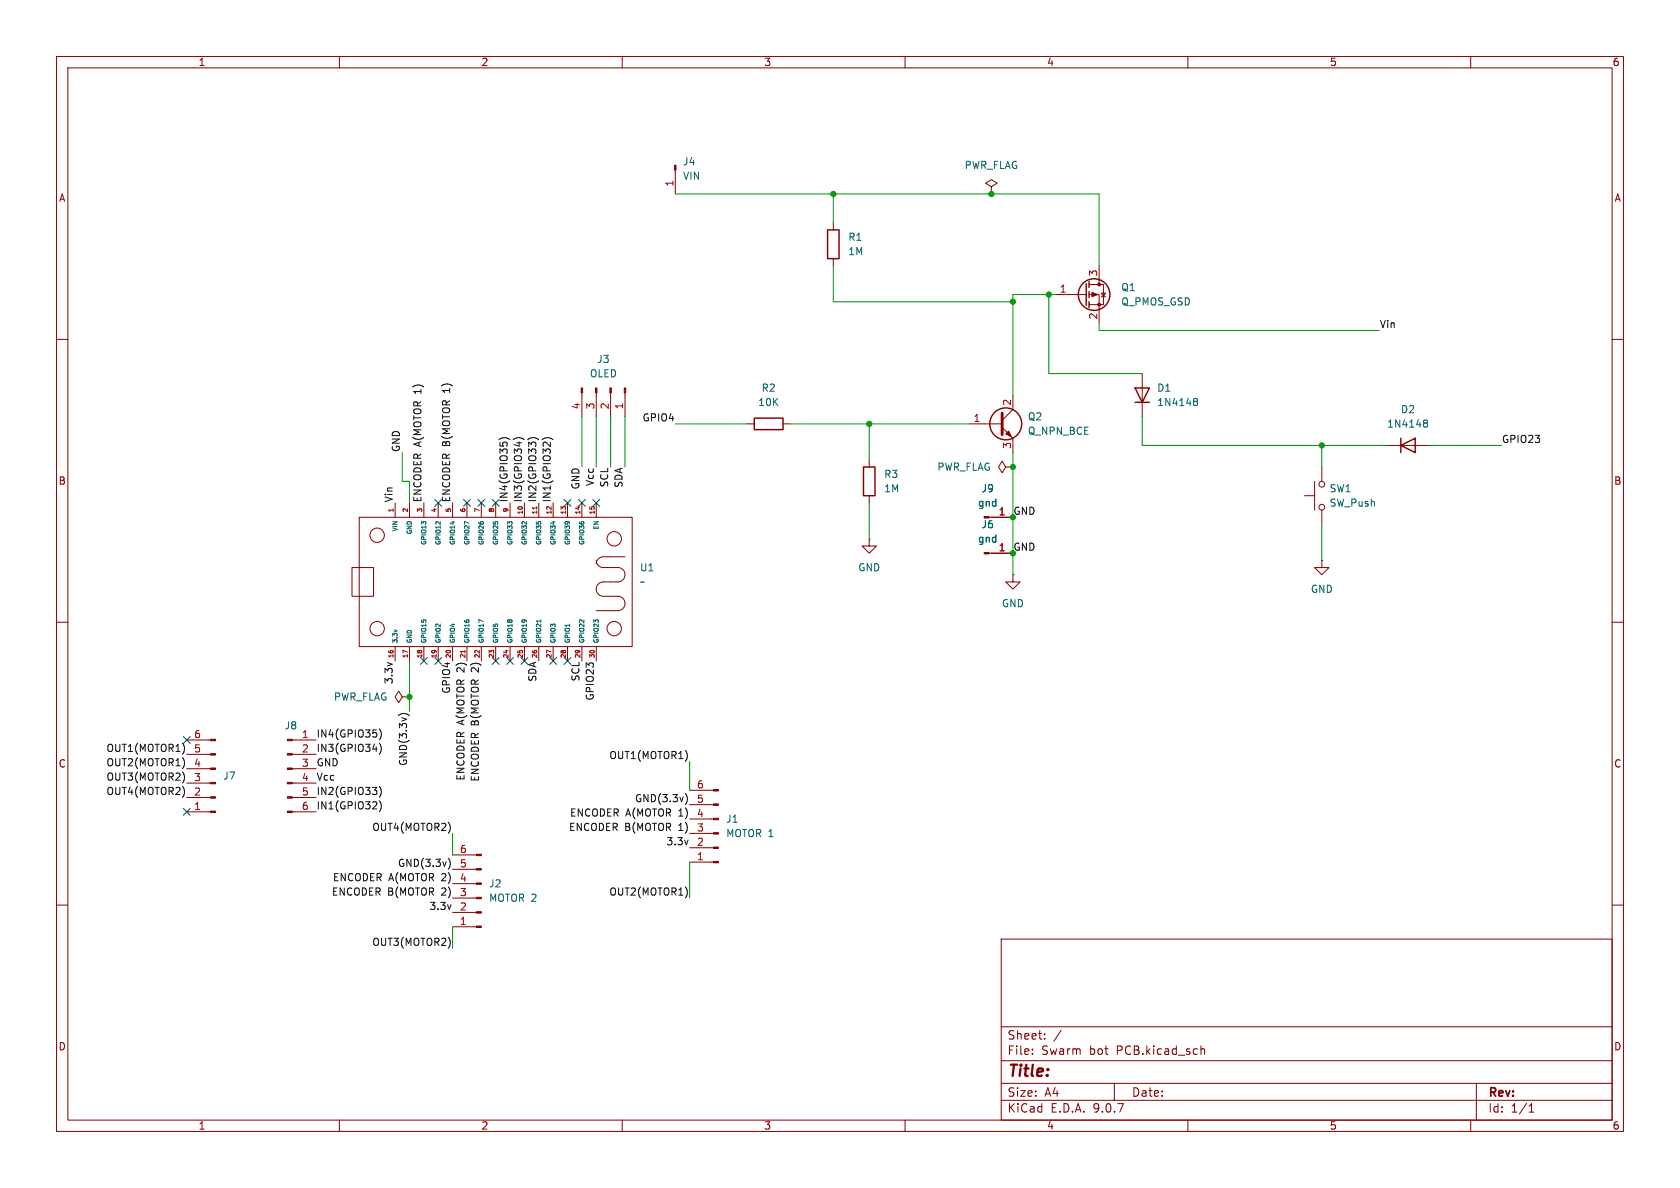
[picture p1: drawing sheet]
<svg xmlns="http://www.w3.org/2000/svg" width="297mm" height="210mm" viewBox="0 0 297 210" stroke-linecap="round" stroke-linejoin="round" font-family="sans-serif">
<g fill="none" stroke="#840000" stroke-width=".18">
<path d="M10 10h277v190h-277zM12 12h273v186h-273zM60 10v2M110 10v2M160 10v2M210 10v2M260 10v2M119.4 30.1v4.2M147.3 39.4v1.2M175.3 33l1-.6-1-.6-1.1 .6 1.1 .6v1.3M175.3 34.3h.1M147.3 45.7v1.3"/>
<path d="M186.7 52.1h5.3M192.5 50.3h2.6v3.5h-2.6M192.5 52.1h1.8v5.1M194.3 47v3.3M194.7 51.8h.8l-.4 .7zM194.7 52.5h.8M10 60h2M102.9 69.4v4.3M105.4 69.4v4.3M107.9 69.4v4.3M110.5 69.4v4.3M132.1 74.9h1.2"/>
<path d="M138.4 74.9h1.3M171.4 74.9h5.8M177.2 75.6l1.9 1.9v2.5M179.1 69.9v2.5l-1.9 1.9M201.9 66v7.7M245.1 78.7h7.6M285 60h2M63.5 91.4h48.3v22.9h-48.3zM69.8 88.9v2.5M72.4 88.9v2.5M74.9 88.9v2.5M77.5 88.9v2.5"/>
<path d="M80 88.9v2.5M82.5 88.9v2.5M85.1 88.9v2.5M87.6 88.9v2.5M90.2 88.9v2.5M92.7 88.9v2.5M95.2 88.9v2.5M97.8 88.9v2.5M100.3 88.9v2.5M102.9 88.9v2.5M105.4 99.1a1.26 1.26 0 0 0 1.3 1.2h2.5a1.27 1.27 0 0 1 1.3 1.3 1.27 1.27 0 0 1-1.3 1.3h-1.3M105.4 88.9v2.5"/>
<path d="M110.5 98.4h-3.8a1.27 1.27 0 0 0-1.3 1.3M153.7 95.3v1.2h1.2l-1.2 1.3-1.3-1.3h1.3M153.7 95.3h.1M153.7 81.3v1.3M153.7 87.6v1.3M174.9 91.4h4.2M174.9 97.8h4.2M177.8 82.6l-.6-1.1-.7 1.1 .7 1 .6-1h1.3M179.1 82.6h.1M230.6 87.6h1.8M232.4 85.1v5.1M233.7 99.1v1.2h1.2l-1.2 1.3-1.3-1.3h1.3"/>
<path d="M233.7 99.1h.1M233.7 82.6v2.5M233.7 90.2v2.5M10 110h2M62.2 100.3h3.8v5.1h-3.8zM69.8 114.3v2.5M72.4 114.3v2.5M74.9 114.3v2.5M77.5 114.3v2.5M80 114.3v2.5M82.5 114.3v2.5M85.1 114.3v2.5"/>
<path d="M87.6 114.3v2.5M90.2 114.3v2.5M92.7 114.3v2.5M95.2 114.3v2.5M97.8 114.3v2.5M100.3 114.3v2.5M102.9 114.3v2.5M105.4 114.3v2.5M107.9 102.9h-1.2a1.27 1.27 0 0 0-1.3 1.2 1.27 1.27 0 0 0 1.3 1.3h2.5a1.27 1.27 0 0 1 1.3 1.3 1.27 1.27 0 0 1-1.3 1.3h-3.8M179.1 101.6v1.3h1.2l-1.2 1.2-1.3-1.2h1.3M179.1 101.6h.1M285 110h2"/>
<path d="M33 138.4h4.2M33 135.9h4.2M33 133.4h4.2M33 130.8h4.2M51.7 138.4h4.2M51.7 135.9h4.2M51.7 133.4h4.2M51.7 130.8h4.2M71.1 123.2l-.6-1-.7 1 .7 1 .6-1h1.3M72.4 123.2h.1M121.9 139.7h4.2M33 143.5h4.2"/>
<path d="M33 141h4.2M51.7 143.5h4.2M51.7 141h4.2M80 158.8h4.2M80 156.2h4.2M80 153.7h4.2M80 151.1h4.2M121.9 152.4h4.2M121.9 149.9h4.2M121.9 147.3h4.2M121.9 144.8h4.2M121.9 142.2h4.2"/>
<path d="M10 160h2M80 163.8h4.2M80 161.3h4.2M177 166h108v32h-108zM285 160h2M60 198v2M110 198v2M160 198v2M177 194.5h108M177 191.5h108M177 187.5h108M177 181.5h108"/>
<path d="M182.5 186.3v.1M182.5 185.5v.1M184.7 183.6v.1M184.7 182.8v.1M187.6 182.1l-1.3 2M197 191.5v3M210 198v2M212.3 184.9v1.5M212.3 185.5l.2-.1 .4 .1 .1 .9M260 198v2M261 191.5v6.5M270.3 196.6h.9"/>
<path d="M270.3 195.5l.4-.4v1.5"/>
<circle cx="66.7" cy="94.6" r="1.27"/>
<circle cx="108.6" cy="95.2" r="1.27"/>
<circle cx="233.7" cy="89.7" r=".51"/>
<circle cx="233.7" cy="85.6" r=".51"/>
<circle cx="66.7" cy="111.1" r="1.27"/>
<circle cx="108.6" cy="111.1" r="1.27"/>
</g>
<g fill="none" stroke="#006464" stroke-width=".18">
<path d="M211.1 70.9l.1 .1M211.1 70.5l.4-.1 .2 .2v.1l-.2 .3M211.2 71h.3M211.2 71h-.1M211.5 71l.2 .2v.4l-.2 .1-.4-.1M251.8 74.7l.1 .1M251.8 74.3l.3-.1 .2 .2 .1 .1-.3 .3M251.9 74.8h.2M251.9 74.8h-.1M252.1 74.8l.3 .2-.1 .4-.2 .1-.3-.1M74.8 92.5l-.3-.3v.5M74.9 92.2h.3"/>
<path d="M77.1 92.2h.3M77.8 92.2v.5M80.1 92.2v.4M82.9 92.5l-.8-.3v.5M85 92.2h.4M87.6 92.2h.3M90 92.5l-.3-.3v.5M90.1 92.2h.4M92.4 92.2h.2M93.1 92.2v.5M95.2 92.2h.3M97.9 92.2v.4"/>
<path d="M100 92.2h.5M100.2 92.2h.1M102.8 92.2h.4M69.7 111.3l.5 .2M95.6 109.6v.4"/>
</g>
<path d="M94.9 89.6v.4M82.2 115v.4" fill="none" stroke="#a90000" stroke-width=".18"/>
<g fill="#840000" stroke="#840000" stroke-width=".18">
<path d="M174 91.3h.9v.3h-.9z"/>
<path d="M174 97.7h.9v.2h-.9z"/>
<path d="M37.2 143.4h.9v.2h-.9z"/>
<path d="M37.2 140.8h.9v.3h-.9z"/>
<path d="M37.2 138.3h.9v.3h-.9z"/>
<path d="M37.2 135.8h.9v.2h-.9z"/>
<path d="M37.2 133.2h.9v.3h-.9z"/>
<path d="M37.2 130.7h.9v.2h-.9z"/>
<path d="M177.8 76.7l.5-.5 .5 1z"/>
<path d="M119.3 29.2h.2v.9h-.2z"/>
<path d="M126.1 152.3h.9v.2h-.9z"/>
<path d="M126.1 149.7h.9v.3h-.9z"/>
<path d="M126.1 147.2h.9v.2h-.9z"/>
<path d="M126.1 144.7h.9v.2h-.9z"/>
<path d="M126.1 142.1h.9v.3h-.9z"/>
<path d="M126.1 139.6h.9v.2h-.9z"/>
<path d="M193 51.7l1.1 .4-1.1 .4z"/>
<path d="M50.8 130.7h.9v.2h-.9z"/>
<path d="M50.8 133.2h.9v.3h-.9z"/>
<path d="M50.8 135.8h.9v.2h-.9z"/>
<path d="M50.8 138.3h.9v.3h-.9z"/>
<path d="M50.8 140.8h.9v.3h-.9z"/>
<path d="M50.8 143.4h.9v.2h-.9z"/>
<path d="M84.2 163.7h.9v.3h-.9z"/>
<path d="M84.2 161.2h.9v.2h-.9z"/>
<path d="M84.2 158.6h.9v.3h-.9z"/>
<path d="M84.2 156.1h.9v.2h-.9z"/>
<path d="M84.2 153.5h.9v.3h-.9z"/>
<path d="M84.2 151h.9v.3h-.9z"/>
<path d="M110.4 68.6h.2v.8h-.2z"/>
<path d="M107.8 68.6h.3v.8h-.3z"/>
<path d="M105.3 68.6h.2v.8h-.2z"/>
<path d="M102.7 68.6h.3v.8h-.3z"/>
<circle cx="194.3" cy="50.3" r=".25"/>
<circle cx="194.3" cy="53.8" r=".25"/>
</g>
<g fill="none" stroke="#840000" stroke-width=".25">
<path d="M146.3 40.6h2v5.1h-2zM192 50.2v3.8M192.5 49.8v1M192.5 51.6v1M192.5 53.3v1.1M133.3 73.9h5.1v2h-5.1zM200.7 68.6h2.5l-1.3 2.5zM200.7 71.1h2.5M247.6 78.7l2.6-1.2v2.5zM247.6 77.5v2.5M152.7 82.6h2v5h-2z"/>
<circle cx="193.4" cy="52.1" r="2.79"/>
<circle cx="177.8" cy="74.9" r="2.82"/>
</g>
<path d="M177.2 73v3.8" fill="none" stroke="#840000" stroke-width=".51"/>
<path d="M88.2 77.7a1.46 1.46 0 0 1 1.9 0M90.7 77.7a1.46 1.46 0 0 1 2 0M93.3 77.7a1.46 1.46 0 0 1 1.9 0M95.8 77.7a1.46 1.46 0 0 1 2 0M67 128.8a1.46 1.46 0 0 1 0 2M67 131.4a1.46 1.46 0 0 1 0 1.9M67 139a1.46 1.46 0 0 1 0 1.9M70.4 126.5a1.46 1.46 0 0 1 2 0M67 141.5a1.46 1.46 0 0 1 0 2M79.2 151.7a1.46 1.46 0 0 1 0 1.9M121.2 140.3a1.46 1.46 0 0 1 0 1.9" fill="none" stroke="#0f0f0f" stroke-width=".18"/>
<g fill="none" stroke="#009600" stroke-width=".18">
<path d="M119.4 34.3h74.9v12.7M147.3 34.3v5.1M147.3 47v6.3h31.8M185.4 52.1v13.9h16.5M186.7 52.1h-7.6v17.8M194.3 57.2v1.2h49.5M102.9 73.7v8.9M105.4 73.7v8.9M107.9 73.7v8.9M110.5 73.7v8.9M119.4 74.9h12.7M139.7 74.9h31.7"/>
<path d="M153.7 74.9v6.4M201.9 73.7v5h43.2M233.7 78.7v3.9M252.7 78.7h12.7M71.1 80v5.1h1.3v3.8M153.7 88.9v6.4M179.1 80v21.6M233.7 92.7v6.4M72.4 116.8v8.9M121.9 134.6v5.1M80 147.3v3.8M121.9 152.4v6.4"/>
<path d="M80 163.8v3.8"/>
</g>
<g fill="none" stroke="#000084" stroke-width=".18">
<path d="M76.9 88.3l1.2 1.2M78.1 88.3l-1.2 1.2M81.9 88.3l1.3 1.2M83.2 88.3l-1.3 1.2M84.5 88.3l1.2 1.2M85.7 88.3l-1.2 1.2M87 88.3l1.2 1.2M88.2 88.3l-1.2 1.2M99.7 88.3l1.2 1.2M100.9 88.3l-1.2 1.2M102.3 88.3l1.2 1.2M103.5 88.3l-1.2 1.2"/>
<path d="M104.8 88.3l1.2 1.2M106 88.3l-1.2 1.2M74.3 116.2l1.2 1.2M75.5 116.2l-1.2 1.2M76.9 116.2l1.2 1.2M78.1 116.2l-1.2 1.2M87 116.2l1.2 1.2M88.2 116.2l-1.2 1.2M89.6 116.2l1.2 1.2M90.8 116.2l-1.2 1.2M92.1 116.2l1.2 1.2M93.3 116.2l-1.2 1.2"/>
<path d="M97.2 116.2l1.2 1.2M98.4 116.2l-1.2 1.2M99.7 116.2l1.2 1.2M100.9 116.2l-1.2 1.2M32.4 130.2l1.2 1.2M33.6 130.2l-1.2 1.2M32.4 142.9l1.2 1.2M33.6 142.9l-1.2 1.2"/>
</g>
<g fill="#009600" stroke="#009600" stroke-width=".18">
<circle cx="72.4" cy="123.2" r=".46"/>
<circle cx="179.1" cy="82.6" r=".46"/>
<circle cx="179.1" cy="53.3" r=".46"/>
<circle cx="233.7" cy="78.7" r=".46"/>
<circle cx="175.3" cy="34.3" r=".46"/>
<circle cx="153.7" cy="74.9" r=".46"/>
<circle cx="147.3" cy="34.3" r=".46"/>
<circle cx="185.4" cy="52.1" r=".46"/>
<circle cx="179.1" cy="91.4" r=".46"/>
<circle cx="179.1" cy="97.8" r=".46"/>
</g>
<text font-size="2.8" fill="#840000" x="178" y="190.9">Title:</text>
<g font-size="2.1" fill="#840000">
<text x="178" y="184">Sheet:</text>
<text x="178" y="186.7">File:</text>
<text x="184.1" y="186.7">Swarm</text>
<text x="192.7" y="186.7">bot</text>
<text x="197.5" y="186.7">PCB.kicad_sch</text>
<text x="178" y="196.9">KiCad</text>
<text x="178" y="194.1">Size:</text>
<text x="184.7" y="194.1">A4</text>
<text x="185.7" y="196.9">E.D.A.</text>
<text x="193.3" y="196.9">9.0.7</text>
<text x="200" y="194.1">Date:</text>
<text x="263" y="194.3">Rev:</text>
<text x="263" y="196.9">Id:</text>
<text x="267.1" y="196.9">1/1</text>
</g>
<g font-size="1.8" fill="#840000">
<text x="35" y="11.9">1</text>
<text x="85" y="11.9">2</text>
<text x="135" y="11.9">3</text>
<text x="185" y="11.9">4</text>
<text x="235" y="11.9">5</text>
<text x="285" y="11.9">6</text>
<text x="10.3" y="35.9">A</text>
<text x="285.3" y="35.9">A</text>
<text x="10.3" y="85.9">B</text>
<text x="285.3" y="85.9">B</text>
<text x="10.3" y="135.9">C</text>
<text x="285.3" y="135.9">C</text>
<text x="10.3" y="185.9">D</text>
<text x="285.3" y="185.9">D</text>
<text x="35" y="199.9">1</text>
<text x="85" y="199.9">2</text>
<text x="135" y="199.9">3</text>
<text x="185" y="199.9">4</text>
<text x="235" y="199.9">5</text>
<text x="285" y="199.9">6</text>
</g>
<g font-size="1.8" fill="#006464">
<text x="120.7" y="29.4">J4</text>
<text x="120.7" y="32">VIN</text>
<text x="170.4" y="30.1">PWR_FLAG</text>
<text x="149.9" y="42.8">R1</text>
<text x="149.9" y="45.3">1M</text>
<text x="198.1" y="51.7">Q1</text>
<text x="198.1" y="54.2">Q_PMOS_GSD</text>
<text x="105.5" y="64.4">J3</text>
<text x="104.2" y="66.9">OLED</text>
<text x="133.9" y="72">10K</text>
<text x="134.5" y="69.4">R2</text>
<text x="204.5" y="69.4">D1</text>
<text x="204.5" y="72">1N4148</text>
<text x="181.6" y="77.1">Q_NPN_BCE</text>
<text x="181.6" y="74.5">Q2</text>
<text x="245.1" y="75.8">1N4148</text>
<text x="247.6" y="73.3">D2</text>
<text x="165.6" y="83.4">PWR_FLAG</text>
<text x="156.2" y="84.7">R3</text>
<text x="156.2" y="87.2">1M</text>
<text x="172.8" y="89.8">gnd</text>
<text x="173.4" y="87.2">J9</text>
<text x="235" y="87.2">SW1</text>
<text x="235" y="89.8">SW_Push</text>
<text x="173.4" y="93.6">J6</text>
<text x="113" y="101.2">U1</text>
<text x="151.6" y="101.2">GND</text>
<text x="172.8" y="96.1">gnd</text>
<text x="113" y="103.7">~</text>
<text x="177" y="107.5">GND</text>
<text x="231.6" y="105">GND</text>
<text x="58.9" y="124.1">PWR_FLAG</text>
<text x="50.2" y="129.1">J8</text>
<text x="39.4" y="138">J7</text>
<text x="128.3" y="145.6">J1</text>
<text x="128.3" y="148.2">MOTOR 1</text>
<text x="86.4" y="157.1">J2</text>
<text x="86.4" y="159.6">MOTOR 2</text>
</g>
<g font-size="1.8" fill="#a90000">
<text x="119.1" y="33.1" transform="rotate(-90 119.1 33.1)">1</text>
<text x="187.3" y="51.8">1</text>
<text x="194.1" y="49" transform="rotate(-90 194.1 49)">3</text>
<text x="194.1" y="56.6" transform="rotate(-90 194.1 56.6)">2</text>
<text x="178.8" y="71.8" transform="rotate(-90 178.8 71.8)">2</text>
<text x="102.6" y="72.5" transform="rotate(-90 102.6 72.5)">4</text>
<text x="105.2" y="72.5" transform="rotate(-90 105.2 72.5)">3</text>
<text x="107.7" y="72.5" transform="rotate(-90 107.7 72.5)">2</text>
<text x="110.2" y="72.5" transform="rotate(-90 110.2 72.5)">1</text>
<text x="172" y="74.7">1</text>
<text x="178.8" y="79.4" transform="rotate(-90 178.8 79.4)">3</text>
<text x="176.5" y="91.2">1</text>
<text x="176.5" y="97.5">1</text>
<text x="34.2" y="130.6">6</text>
<text x="53.3" y="130.6">1</text>
<text x="34.2" y="135.6">4</text>
<text x="34.2" y="133.1">5</text>
<text x="53.3" y="133.1">2</text>
<text x="53.3" y="135.6">3</text>
<text x="34.2" y="143.3">1</text>
<text x="34.2" y="140.7">2</text>
<text x="34.2" y="138.2">3</text>
<text x="53.3" y="138.2">4</text>
<text x="53.3" y="140.7">5</text>
<text x="53.3" y="143.3">6</text>
<text x="123.1" y="142">5</text>
<text x="123.1" y="139.4">6</text>
<text x="123.1" y="149.6">2</text>
<text x="123.1" y="147.1">3</text>
<text x="123.1" y="144.5">4</text>
<text x="81.2" y="156">4</text>
<text x="81.2" y="153.4">5</text>
<text x="81.2" y="150.9">6</text>
<text x="123.1" y="152.1">1</text>
<text x="81.2" y="161">2</text>
<text x="81.2" y="158.5">3</text>
<text x="81.2" y="163.6">1</text>
</g>
<g font-size="1.8" fill="#0f0f0f">
<text x="243.8" y="58.1">Vin</text>
<text x="79.7" y="69.3" transform="rotate(-90 79.7 69.3)">1)</text>
<text x="113.5" y="74.6">GPIO4</text>
<text x="70.8" y="80" transform="rotate(-90 70.8 80)">GND</text>
<text x="265.4" y="78.4">GPIO23</text>
<text x="69.5" y="88.9" transform="rotate(-90 69.5 88.9)">Vin</text>
<text x="74.6" y="88.9" transform="rotate(-90 74.6 88.9)">ENCODER A(MOTOR 1)</text>
<text x="79.7" y="88.9" transform="rotate(-90 79.7 88.9)">ENCODER B(MOTOR</text>
<text x="89.8" y="88.9" transform="rotate(-90 89.8 88.9)">IN4(GPIO35)</text>
<text x="92.4" y="88.9" transform="rotate(-90 92.4 88.9)">IN3(GPIO34)</text>
<text x="94.9" y="88.9" transform="rotate(-90 94.9 88.9)">IN2(GPIO33)</text>
<text x="97.4" y="88.9" transform="rotate(-90 97.4 88.9)">IN1(GPIO32)</text>
<text x="102.5" y="86.6" transform="rotate(-90 102.5 86.6)">GND</text>
<text x="105.1" y="86" transform="rotate(-90 105.1 86)">Vcc</text>
<text x="107.6" y="86.3" transform="rotate(-90 107.6 86.3)">SCL</text>
<text x="110.1" y="86.3" transform="rotate(-90 110.1 86.3)">SDA</text>
<text x="179.1" y="91.1">GND</text>
<text x="179.1" y="97.4">GND</text>
<text x="84.7" y="118.7" transform="rotate(-90 84.7 118.7)">2)</text>
<text x="69.5" y="121" transform="rotate(-90 69.5 121)">3.3v</text>
<text x="79.7" y="122.7" transform="rotate(-90 79.7 122.7)">GPIO4</text>
<text x="94.9" y="120.6" transform="rotate(-90 94.9 120.6)">SDA</text>
<text x="102.5" y="120.6" transform="rotate(-90 102.5 120.6)">SCL</text>
<text x="105.1" y="123.9" transform="rotate(-90 105.1 123.9)">GPIO23</text>
<text x="55.9" y="130.5">IN4(GPIO35)</text>
<text x="18.7" y="135.5">OUT2(MOTOR1)</text>
<text x="18.7" y="133">OUT1(MOTOR1)</text>
<text x="55.9" y="133">IN3(GPIO34)</text>
<text x="55.9" y="135.5">GND</text>
<text x="72" y="135.5" transform="rotate(-90 72 135.5)">GND(3.3v)</text>
<text x="107.6" y="134.3">OUT1(MOTOR1)</text>
<text x="18.7" y="138.1">OUT3(MOTOR2)</text>
<text x="18.7" y="140.6">OUT4(MOTOR2)</text>
<text x="55.9" y="143.2">IN1(GPIO32)</text>
<text x="55.9" y="140.6">IN2(GPIO33)</text>
<text x="55.9" y="138.1">Vcc</text>
<text x="82.2" y="138.1" transform="rotate(-90 82.2 138.1)">ENCODER A(MOTOR 2)</text>
<text x="84.7" y="138.3" transform="rotate(-90 84.7 138.3)">ENCODER B(MOTOR</text>
<text x="112.2" y="141.9">GND(3.3v)</text>
<text x="65.7" y="147">OUT4(MOTOR2)</text>
<text x="100.5" y="147">ENCODER B(MOTOR</text>
<text x="100.7" y="144.4">ENCODER A(MOTOR 1)</text>
<text x="117.7" y="149.5">3.3v</text>
<text x="120.1" y="147">1)</text>
<text x="58.8" y="155.9">ENCODER A(MOTOR 2)</text>
<text x="70.3" y="153.3">GND(3.3v)</text>
<text x="58.6" y="158.4">ENCODER B(MOTOR</text>
<text x="75.8" y="160.9">3.3v</text>
<text x="78.2" y="158.4">2)</text>
<text x="107.6" y="158.4">OUT2(MOTOR1)</text>
<text x="65.7" y="167.3">OUT3(MOTOR2)</text>
</g>
<g font-size="1.1" fill="#a90000">
<text x="69.6" y="90.7" transform="rotate(-90 69.6 90.7)">1</text>
<text x="72.1" y="90.7" transform="rotate(-90 72.1 90.7)">2</text>
<text x="74.7" y="90.7" transform="rotate(-90 74.7 90.7)">3</text>
<text x="77.2" y="90.7" transform="rotate(-90 77.2 90.7)">4</text>
<text x="79.8" y="90.7" transform="rotate(-90 79.8 90.7)">5</text>
<text x="82.3" y="90.7" transform="rotate(-90 82.3 90.7)">6</text>
<text x="84.8" y="90.7" transform="rotate(-90 84.8 90.7)">7</text>
<text x="87.4" y="90.7" transform="rotate(-90 87.4 90.7)">8</text>
<text x="89.9" y="90.7" transform="rotate(-90 89.9 90.7)">9</text>
<text x="92.5" y="91.1" transform="rotate(-90 92.5 91.1)">10</text>
<text x="95" y="91.1" transform="rotate(-90 95 91.1)">11</text>
<text x="97.5" y="91.1" transform="rotate(-90 97.5 91.1)">12</text>
<text x="100.1" y="91.1" transform="rotate(-90 100.1 91.1)">13</text>
<text x="102.6" y="91.1" transform="rotate(-90 102.6 91.1)">14</text>
<text x="105.2" y="91.1" transform="rotate(-90 105.2 91.1)">15</text>
<text x="69.6" y="116.5" transform="rotate(-90 69.6 116.5)">16</text>
<text x="72.1" y="116.5" transform="rotate(-90 72.1 116.5)">17</text>
<text x="74.7" y="116.5" transform="rotate(-90 74.7 116.5)">18</text>
<text x="77.2" y="116.5" transform="rotate(-90 77.2 116.5)">19</text>
<text x="79.8" y="116.5" transform="rotate(-90 79.8 116.5)">20</text>
<text x="82.3" y="116.5" transform="rotate(-90 82.3 116.5)">21</text>
<text x="84.8" y="116.5" transform="rotate(-90 84.8 116.5)">22</text>
<text x="87.4" y="116.5" transform="rotate(-90 87.4 116.5)">23</text>
<text x="89.9" y="116.5" transform="rotate(-90 89.9 116.5)">24</text>
<text x="92.5" y="116.5" transform="rotate(-90 92.5 116.5)">25</text>
<text x="95" y="116.5" transform="rotate(-90 95 116.5)">26</text>
<text x="97.5" y="116.5" transform="rotate(-90 97.5 116.5)">27</text>
<text x="100.1" y="116.5" transform="rotate(-90 100.1 116.5)">28</text>
<text x="102.6" y="116.5" transform="rotate(-90 102.6 116.5)">29</text>
<text x="105.2" y="116.5" transform="rotate(-90 105.2 116.5)">30</text>
</g>
<g font-size="1.1" fill="#006464">
<text x="70.5" y="94.1" transform="rotate(-90 70.5 94.1)">VIN</text>
<text x="73" y="94.6" transform="rotate(-90 73 94.6)">GND</text>
<text x="106" y="93.8" transform="rotate(-90 106 93.8)">EN</text>
<text x="75.6" y="96.5" transform="rotate(-90 75.6 96.5)">GPIO13</text>
<text x="78.1" y="96.5" transform="rotate(-90 78.1 96.5)">GPIO12</text>
<text x="80.6" y="96.5" transform="rotate(-90 80.6 96.5)">GPIO14</text>
<text x="83.2" y="96.5" transform="rotate(-90 83.2 96.5)">GPIO27</text>
<text x="85.7" y="96.5" transform="rotate(-90 85.7 96.5)">GPIO26</text>
<text x="88.3" y="96.5" transform="rotate(-90 88.3 96.5)">GPIO25</text>
<text x="90.8" y="96.5" transform="rotate(-90 90.8 96.5)">GPIO33</text>
<text x="93.3" y="96.5" transform="rotate(-90 93.3 96.5)">GPIO32</text>
<text x="95.9" y="96.5" transform="rotate(-90 95.9 96.5)">GPIO35</text>
<text x="98.4" y="96.5" transform="rotate(-90 98.4 96.5)">GPIO34</text>
<text x="101" y="96.5" transform="rotate(-90 101 96.5)">GPIO39</text>
<text x="103.5" y="96.5" transform="rotate(-90 103.5 96.5)">GPIO36</text>
<text x="70.5" y="113.8" transform="rotate(-90 70.5 113.8)">3.3v</text>
<text x="73" y="113.8" transform="rotate(-90 73 113.8)">GND</text>
<text x="75.6" y="113.8" transform="rotate(-90 75.6 113.8)">GPIO15</text>
<text x="78.1" y="113.8" transform="rotate(-90 78.1 113.8)">GPIO2</text>
<text x="80.6" y="113.8" transform="rotate(-90 80.6 113.8)">GPIO4</text>
<text x="83.2" y="113.8" transform="rotate(-90 83.2 113.8)">GPIO16</text>
<text x="85.7" y="113.8" transform="rotate(-90 85.7 113.8)">GPIO17</text>
<text x="88.3" y="113.8" transform="rotate(-90 88.3 113.8)">GPIO5</text>
<text x="90.8" y="113.8" transform="rotate(-90 90.8 113.8)">GPIO18</text>
<text x="93.3" y="113.8" transform="rotate(-90 93.3 113.8)">GPIO19</text>
<text x="95.9" y="113.8" transform="rotate(-90 95.9 113.8)">GPIO21</text>
<text x="98.4" y="113.8" transform="rotate(-90 98.4 113.8)">GPIO3</text>
<text x="101" y="113.8" transform="rotate(-90 101 113.8)">GPIO1</text>
<text x="103.5" y="113.8" transform="rotate(-90 103.5 113.8)">GPIO22</text>
<text x="106" y="113.8" transform="rotate(-90 106 113.8)">GPIO23</text>
</g>
</svg>
